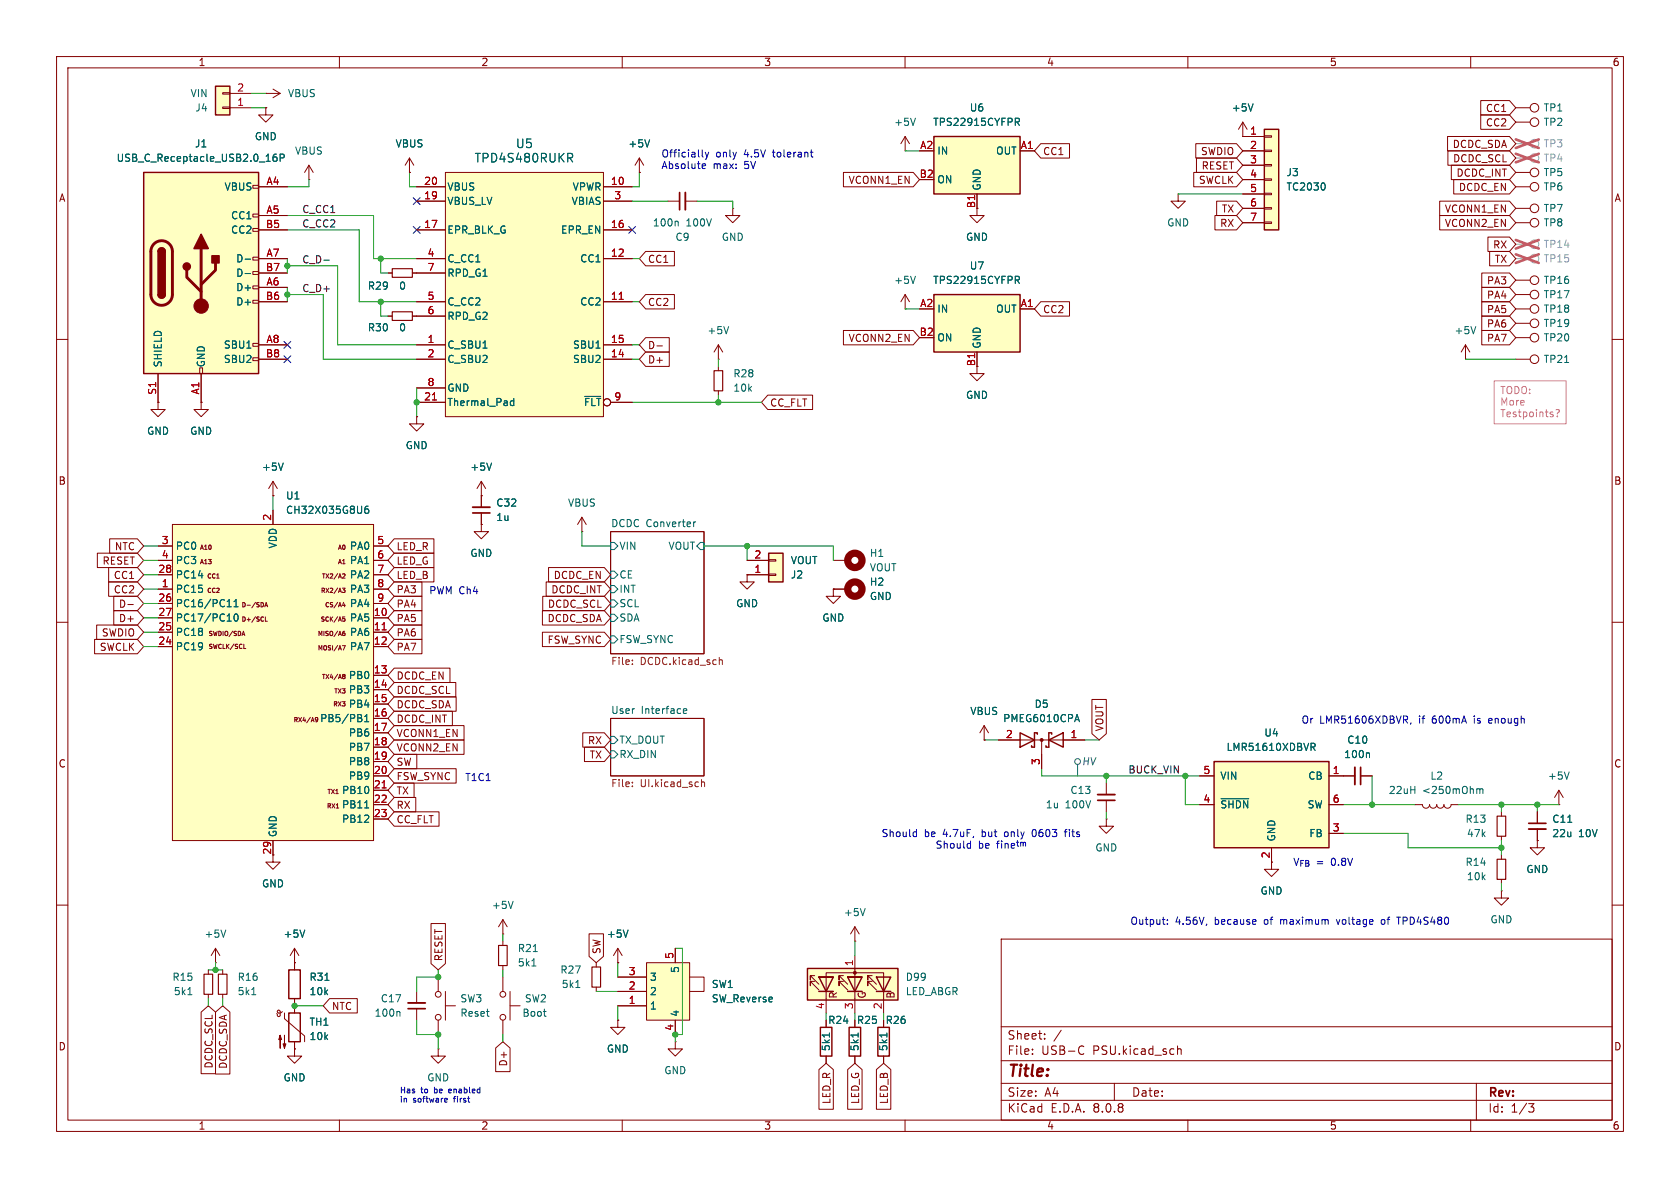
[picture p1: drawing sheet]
<svg xmlns="http://www.w3.org/2000/svg" width="297mm" height="210mm" viewBox="0 0 297 210" stroke-linecap="round" stroke-linejoin="round" font-family="sans-serif">
<g fill="none" stroke="#840000" stroke-width=".18">
<path d="M10 10h277v190h-277zM12 12h273v186h-273zM60 10v2M110 10v2M160 10v2M210 10v2M260 10v2M129.5 36.8v1.3h1.3l-1.3 1.3-1.2-1.3h1.2M129.5 36.8h.1M10 60h2M285 60h2M107.9 94h16.6v21.6h-16.6z"/>
<path d="M10 110h2M285 110h2M107.9 127h16.6v10.2h-16.6zM10 160h2M177 166h108v32h-108zM285 160h2M60 198v2M110 198v2M160 198v2M177 194.5h108M177 191.5h108M177 187.5h108"/>
<path d="M177 181.5h108M182.5 186.3v.1M182.5 185.5v.1M184.7 183.6v.1M184.7 182.8v.1M187.6 182.1l-1.3 2M191.2 184.9l.4 .1M191.6 186.3l-.4 .1M197 191.5v3M208.2 184.9v1.5M208.2 185.5l.2-.1 .3 .1 .1 .9M210 198v2"/>
<path d="M260 198v2M261 191.5v6.5M270.2 195.1h1l-.5 .6 .4 .1 .1 .5-.3 .3h-.4"/>
</g>
<path d="M107.9 95.9h.7l.6 .6-.6 .7h-.7zM122.6 92.3v.8M123 92.3l-.4 .2M123.8 95.9h.7v1.3h-.7l-.6-.7zM107.9 108.6h.7l.6 .6-.6 .7h-.7zM107.9 112.4h.7l.6 .6-.6 .7h-.7zM107.9 106h.7l.6 .7-.6 .6h-.7zM107.9 101h.7l.6 .6-.6 .6h-.7zM107.9 103.5h.7l.6 .6-.6 .7h-.7zM107.9 130.2h.7l.6 .6-.6 .6h-.7zM107.9 132.7h.7l.6 .7-.6 .6h-.7zM120.8 125.7l.6-.1v-.3h-.4l-.2 .2 .1 .6h.5" fill="none" stroke="#006464" stroke-width=".18"/>
<path d="M111.8 116.7v.1M111.8 117.4v.1M127.2 116.2v1.3M127.2 116.8l.1-.2 .3 .1 .1 .8M111.8 138.9v.2M111.8 138.3v.1M124 137.8v1.3M124 138.3l.2-.1 .3 .1 .1 .8" fill="none" stroke="#725600" stroke-width=".18"/>
<path d="M114.3 170.2h7.6v10.1h-7.6z" fill="#ffffc2"/>
<g fill="none" stroke="#840000" stroke-width=".18">
<path d="M73.7 73.7v1.2h1.2l-1.2 1.3-1.3-1.3h1.3M73.7 73.7h.1M127 63.5h.1M127 61l-.8 1.2M127 61v2.5M127 61l.8 1.2M174 130.8h.1M174 128.3l-.8 1.2M174 128.3v2.5M174 128.3l.8 1.2M176.5 130.8h15.3M184.1 130.8v5.1"/>
<path d="M105.4 170.2v.7M105.4 174.5v.8M109.2 170.2h.1M109.2 177.8h5.1M109.2 175.3h5.1M109.2 172.7h5.1M109.2 167.6l-.7 1.3M109.2 167.6v2.6M109.2 167.6l.8 1.3M114.3 170.2h7.6v10.1h-7.6zM119.4 167.6v2.6M121.9 172.7h2.6v2.6h-2.6"/>
<path d="M77.5 185.4v1.3h1.2l-1.2 1.3-1.3-1.3h1.3M77.5 185.4h.1M119.4 180.3v2.6"/>
</g>
<path d="M104.6 170.9h1.6v3.6h-1.6z" fill="none" stroke="#840000" stroke-width=".2"/>
<path d="M128.8 57.7l-.4 1.3M190.1 127.2h.6M190.4 126.3l.4 1.3M101.8 174.6h.7M111 164.4l-.4 1.3" fill="none" stroke="#006464" stroke-width=".18"/>
<path d="M180.3 129.5l2.6 1.3-2.6 1.3zM183.4 129.8v-.3h-.5v2.6h-.5v-.3M185.4 130.8l2.6-1.3v2.6zM185.9 129.8v-.3h-.5v2.6h-.5v-.3" fill="none" stroke="#840000" stroke-width=".25"/>
<circle cx="184.1" cy="130.8" r=".25" fill="#840000" stroke="#840000" stroke-width=".18"/>
<path d="M142.7 171.2h16v5.6h-16z" fill="#ffffc2"/>
<g fill="none" stroke="#840000" stroke-width=".18">
<path d="M27.9 71.1v1.3h1.3l-1.3 1.3-1.2-1.3h1.2M27.9 71.1h.1M35.6 71.1v1.3h1.2l-1.2 1.3-1.3-1.3h1.3M35.6 71.1h.1M48.3 87.6h.1M48.3 85.1l-.8 1.3M48.3 85.1v2.5M48.3 85.1l.7 1.3M147.3 104.1v1.3h1.3l-1.3 1.3-1.3-1.3h1.3M147.3 104.1h.1M144 173.5h-.7v.7v-.7l1.5 1.5M144 172.5h-.7v.7v-.7l1.5 1.5"/>
<path d="M144.8 175.3h2.5M144.8 172.7h2.5zM144.8 172.7h.1M146 179.1v-7.1h10.2v7.1M149.1 173.5h-.8v.7v-.7l1.6 1.5M149.1 172.5h-.8v.7v-.7l1.6 1.5M149.9 175.3h2.5M149.9 172.7h2.5zM149.9 172.7h.1M151.1 166.4h.1M151.1 163.8v2.6M151.1 168.9v10.2"/>
<path d="M151.1 163.8l-.7 1.3M151.1 163.8l.8 1.3M154.2 173.5h-.8v.7v-.7l1.5 1.5M154.2 172.5h-.8v.7v-.7l1.5 1.5"/>
</g>
<path d="M142.7 171.2h16v5.6h-16zM144.8 172.7h2.5l-1.3 2.6zM144.8 175.3h2.5M149.9 172.7h2.5l-1.3 2.6zM149.9 175.3h2.5M154.9 172.7h2.6l-1.3 2.6zM154.9 175.3h2.6" fill="none" stroke="#840000" stroke-width=".25"/>
<circle cx="151.1" cy="172" r=".25" fill="#840000" stroke="#840000" stroke-width=".18"/>
<path d="M50.1 81.9l-.4 1.2M152.9 160.6l-.4 1.3" fill="none" stroke="#006464" stroke-width=".18"/>
<path d="M135.9 97.8h2.5v5.1h-2.5z" fill="#ffffc2"/>
<g fill="none" stroke="#840000" stroke-width=".18">
<path d="M132.1 99.1h3.8M135.9 98.9h1.3v.3h-1.3zM132.1 101.6h3.8M135.9 101.5h1.3v.2h-1.3zM147.3 104.1h2.6M195.6 138.4v2.1M48.3 151.1v1.3h1.2l-1.2 1.3-1.3-1.3h1.3M195.6 144.8v1.3h1.2l-1.2 1.2-1.3-1.2h1.3M195.6 144.8h.1M195.6 141.5v2M38.1 170.2h.1M38.1 167.6l-.8 1.3"/>
<path d="M38.1 167.6v2.6M38.1 167.6l.8 1.3M39.4 171.5v.7M39.4 175.8v.7M49.9 178.8l-.3 .3h-.4l-.2-.2 .1-.2 .2-.1 .2 .2v.7l-.1 .2-.3-.1-.2-.4M50.3 179.1v1l3.5 3v1.1M52.1 170.2h.1M52.1 167.6v2.6M52.1 177.8v1.3M52.1 167.6l-.8 1.3M52.1 167.6l.7 1.3M77.5 172.7v2.6"/>
<path d="M78.7 177.8h1.8M78.7 175.3v5M88.9 165.1h.1M88.9 162.6v2.5M88.9 166.4v.7M88.9 170.7v.8M88.9 172.7v2.6M88.9 162.6l-.8 1.2M88.9 162.6l.8 1.2M90.2 177.8h1.7M90.2 175.3v5M52.1 184.2v1.2"/>
<path d="M77.5 180.3v2.6M88.9 180.3v2.6M109.2 180.3v1.3h1.3l-1.3 1.3-1.3-1.3h1.3M109.2 180.3h.1M119.4 184.2v1.2h1.2l-1.2 1.3-1.3-1.3h1.3M119.4 184.2h.1M146 186.7v1.3M151.1 186.7v1.3M156.2 186.7v1.3"/>
<circle cx="77.5" cy="179.8" r=".51"/>
<circle cx="77.5" cy="175.8" r=".51"/>
<circle cx="88.9" cy="179.8" r=".51"/>
<circle cx="88.9" cy="175.8" r=".51"/>
</g>
<path d="M135.9 97.8h2.5v5.1h-2.5zM51.1 179.1h2v5.1h-2zM145 181.6h2.1v5.1h-2.1zM150.1 181.6h2v5.1h-2zM155.2 181.6h2v5.1h-2z" fill="none" stroke="#840000" stroke-width=".25"/>
<path d="M90.7 159.3l-.4 1.3M39.9 164.4l-.4 1.3M44.5 175.8h.7M53.9 164.4l-.4 1.3M94 170.8h.8M94.3 168.2h.7M96.1 178.8h.4M96.4 179.6h.1M146.6 182.6v.7M151.7 182.6v.7M156.8 182.6v.7" fill="none" stroke="#006464" stroke-width=".18"/>
<path d="M38.6 172.2h1.5v3.6h-1.5zM88.1 167.1h1.6v3.6h-1.6z" fill="none" stroke="#840000" stroke-width=".2"/>
<g fill="#840000" stroke="#840000" stroke-width=".18">
<path d="M49.5 183l.3 .8h-.5l.2-.8v2.3z"/>
<path d="M50.3 183v2.3l-.3-.8h.5l-.2 .8z"/>
</g>
<circle cx="151.1" cy="104.1" r="1.27" fill="none" stroke="#840000" stroke-width="1.3"/>
<path d="M194.1 140.5h3" fill="none" stroke="#840000" stroke-width=".33"/>
<path d="M194.1 141.5h3" fill="none" stroke="#840000" stroke-width=".3"/>
<path d="M223.5 22.9h2.6v17.7h-2.6z" fill="#ffffc2"/>
<g fill="none" stroke="#840000" stroke-width=".18">
<path d="M268 19.1h2.5M72.4 30.5h.1M72.4 27.9l-.8 1.3M72.4 27.9v2.6M72.4 27.9l.8 1.3M208.3 34.3v1.3h1.2l-1.2 1.2-1.3-1.2h1.3M208.3 34.3h.1M219.7 24.1h.1M219.7 24.1h3.8M219.7 26.7h3.8M219.7 29.2h3.8M219.7 31.8h3.8"/>
<path d="M219.7 34.3h3.8M219.7 36.8h3.8M219.7 39.4h3.8M219.7 21.6l-.8 1.3M219.7 21.6v2.5M219.7 21.6l.8 1.3M223.5 39.2h1.3v.3h-1.3zM223.5 36.7h1.3v.3h-1.3zM223.5 34.2h1.3v.2h-1.3zM223.5 31.6h1.3v.3h-1.3zM223.5 29.1h1.3v.2h-1.3zM223.5 26.5h1.3v.3h-1.3z"/>
<path d="M223.5 24h1.3v.3h-1.3zM268 36.8h2.5M268 39.4h2.5M268 33h2.5M268 30.5h2.5"/>
<circle cx="271.3" cy="19" r=".76"/>
<circle cx="271.3" cy="39.4" r=".76"/>
<circle cx="271.3" cy="30.5" r=".76"/>
<circle cx="271.3" cy="33" r=".76"/>
<circle cx="271.3" cy="36.8" r=".76"/>
</g>
<path d="M223.5 22.9h2.6v17.7h-2.6z" fill="none" stroke="#840000" stroke-width=".25"/>
<path d="M221.5 18.4l-.4 1.2M234.2 32.5l.1 .3-.1 .7" fill="none" stroke="#006464" stroke-width=".18"/>
<g fill="none" stroke="#a1a1a1" stroke-width=".18">
<path d="M268 27.9h2.5M268 25.4h2.5"/>
<circle cx="271.3" cy="27.9" r=".76"/>
<circle cx="271.3" cy="25.4" r=".76"/>
</g>
<path d="M268 27.2l4 1.5M268 24.6l4 1.6M272 27.2l-4 1.5M272 24.6l-4 1.6" fill="none" stroke="#e65255" stroke-width=".46"/>
<path d="M25.4 30.5h20.3v35.5h-20.3z" fill="#ffffc2"/>
<g fill="none" stroke="#840000" stroke-width=".18">
<path d="M44.7 37.8h1v.6h-1zM44.7 32.8h1v.5h-1zM45.7 33h5.1M45.7 38.1h5.1M54.6 31.8h.1M54.6 29.2l-.8 1.3M54.6 29.2v2.6M54.6 29.2l.8 1.3M268 21.6h2.5M44.7 53.1h1v.5h-1zM44.7 50.5h1v.6h-1zM44.7 48h1v.5h-1z"/>
<path d="M44.7 45.5h1v.5h-1zM44.7 40.4h1v.5h-1zM45.7 50.8h5.1M45.7 45.7h5.1M45.7 40.6h5.1M45.7 53.3h5.1M45.7 48.3h5.1M27.9 66v5.1M35.3 65h.5v1h-.5zM35.6 66v5.1M44.7 63.2h1v.6h-1zM44.7 60.7h1v.5h-1z"/>
<path d="M45.7 61h5.1M45.7 63.5h5.1M259.1 63.5h.1M259.1 61l-.8 1.2M259.1 61v2.5M259.1 61l.7 1.2"/>
<circle cx="271.3" cy="21.6" r=".76"/>
</g>
<path d="M25.4 30.5h20.3v35.5h-20.3zM27.9 52.1a.64 .64 0 0 0 .7 .6 .64 .64 0 0 0 .6-.6M27.9 44.5a.64 .64 0 0 1 .7-.7 .64 .64 0 0 1 .6 .7" fill="none" stroke="#840000" stroke-width=".25"/>
<path d="M27.2 43.1a1.9 1.9 0 0 1 2.1-.4 1.9 1.9 0 0 1 1.2 1.8v7.6a1.91 1.91 0 0 1-1.9 1.9 1.91 1.91 0 0 1-1.9-1.9v-7.8l.1-.6zM33 47.8v1.2l2.6 2.6M35.6 43.9v10.2M38.1 46.5v1.3l-2.5 2.5" fill="none" stroke="#840000" stroke-width=".51"/>
<g fill="#840000" stroke="#840000" stroke-width=".25">
<path d="M27.9 52.1h1.3a.64 .64 0 0 1-.6 .6 .64 .64 0 0 1-.7-.6z"/>
<path d="M27.9 44.5h1.3v7.6h-1.3z"/>
<path d="M28.1 44a.64 .64 0 0 1 .7-.1 .64 .64 0 0 1 .4 .6h-1.3z"/>
<path d="M35.6 41.4l1.2 2.5h-2.5z"/>
<path d="M37.5 45.2h1.2v1.3h-1.2z"/>
<circle cx="33" cy="47.1" r=".63"/>
</g>
<circle cx="35.6" cy="54.1" r="1.27" fill="#840000" stroke="#840000" stroke-width=".18"/>
<path d="M48.9 27.2l-.4 .1a.86 .86 0 0 0 0 1.2l.4-.1 .1-.4-.3-.3-.3 .1-.1 .2M49.5 27.9h.6l.2-.2-.1-.3-.7-.2v1.3M43.3 45.8h1M43.3 48.4h1M260.9 57.7l-.4 1.3" fill="none" stroke="#006464" stroke-width=".18"/>
<g fill="none" stroke="#a1a1a1" stroke-width=".18">
<path d="M268 43.2h2.5M268 45.7h2.5"/>
<circle cx="271.3" cy="45.7" r=".76"/>
<circle cx="271.3" cy="43.2" r=".76"/>
</g>
<path d="M268 42.4l4 1.5M268 45l4 1.5M272 42.4l-4 1.5M272 45l-4 1.5" fill="none" stroke="#e65255" stroke-width=".46"/>
<path d="M38.1 15.2h2.5v5.1h-2.5z" fill="#ffffc2"/>
<g fill="none" stroke="#840000" stroke-width=".18">
<path d="M39.4 16.4h1.2v.2h-1.2zM39.4 18.9h1.2v.3h-1.2zM40.6 19.1h3.8M40.6 16.5h3.8M47 16.5h.1M47 19.1v1.2h1.3l-1.3 1.3-1.3-1.3h1.3M47 19.1h.1M47 16.5h2.5M48.3 15.7l1.2 .8M49.5 16.5l-1.2 .8M68.6 55.9h.7M72.9 55.9h.8"/>
<path d="M268 52.1h2.5M268 57.2h2.5M268 54.6h2.5M268 59.7h2.5M268 49.5h2.5M268 63.5h2.5M147.3 99.1h2.6M237.5 137.2h2M240.5 137.2h2.1M275.6 139.7l-.8 1.3M275.6 139.7v2.5M275.6 139.7l.8 1.3"/>
<path d="M224.8 152.4v1.3h1.3l-1.3 1.2-1.3-1.2h1.3M250.2 142.2h1.3a.64 .64 0 0 0 .6 .7 .64 .64 0 0 0 .6-.7 .64 .64 0 0 0 .7 .7 .64 .64 0 0 0 .6-.7 .64 .64 0 0 0 .6 .7 .64 .64 0 0 0 .7-.7 .64 .64 0 0 0 .6 .7 .64 .64 0 0 0 .6-.7h1.3M265.4 157.5v1.3h1.3l-1.3 1.2-1.2-1.2h1.2M265.4 157.5h.1M265.4 143.5v.8M265.4 147.8v.8M265.4 151.1v.8M265.4 155.4v.8M271.8 148.6v1.3h1.2l-1.2 1.2-1.3-1.2h1.3M271.8 148.6h.1M271.8 143.5v2M271.8 146.6v2"/>
<path d="M275.6 142.2h.1M52.1 170.2v1.3M52.1 176.5v1.3"/>
<circle cx="271.3" cy="59.7" r=".76"/>
<circle cx="271.3" cy="49.5" r=".76"/>
<circle cx="271.3" cy="52.1" r=".76"/>
<circle cx="271.3" cy="57.1" r=".76"/>
<circle cx="271.3" cy="54.6" r=".76"/>
<circle cx="271.3" cy="63.5" r=".76"/>
</g>
<path d="M38.1 15.2h2.5v5.1h-2.5zM51.1 171.5h2v5h-2z" fill="none" stroke="#840000" stroke-width=".25"/>
<path d="M276.6 64.1h.7M241.9 133.1l.2 .2v.6M261.3 139.4l.3 .2M261.6 139.6l.2-.2 .3 .1 .1 .8M261.6 139.6v.7M277.4 136.5l-.4 1.2M277.2 145.4h.7M57.4 173.3h.8" fill="none" stroke="#006464" stroke-width=".18"/>
<path d="M239.5 135.6v3.1M270.3 146.6h3" fill="none" stroke="#840000" stroke-width=".33"/>
<path d="M240.5 135.6v3.1M270.3 145.5h3" fill="none" stroke="#840000" stroke-width=".3"/>
<path d="M69.3 55.1h3.6v1.5h-3.6zM264.7 151.9h1.5v3.5h-1.5zM264.7 144.3h1.5v3.5h-1.5z" fill="none" stroke="#840000" stroke-width=".2"/>
<circle cx="151.1" cy="99.1" r="1.27" fill="none" stroke="#840000" stroke-width="1.3"/>
<path d="M214.6 134.6h20.3v15.3h-20.3z" fill="#ffffc2"/>
<path d="M214.6 134.6h20.3v15.3h-20.3z" fill="none" stroke="#840000" stroke-width=".25"/>
<g fill="none" stroke="#840000" stroke-width=".18">
<path d="M113 30.5h.1M113 27.9l-.7 1.3M113 27.9v2.6M113 27.9l.8 1.3M160 26.7h.1M160 24.1l-.7 1.3M160 24.1v2.6M160 24.1l.8 1.3M212.1 137.2h2.5M234.9 137.2h2.6M212.1 142.2h2.5M224.8 149.9v2.5"/>
<path d="M234.9 147.3h2.6M234.9 142.2h2.6"/>
</g>
<path d="M114.8 24.7l-.4 1.3M161.8 20.9l-.4 1.3M231.8 131.4h.5l.2 .2-.1 .4-.6 .1M232.1 132.1l.4 .6M215.9 141.2h4.9" fill="none" stroke="#006464" stroke-width=".18"/>
<path d="M165.1 24.1h15.2v10.2h-15.2z" fill="#ffffc2"/>
<path d="M165.1 24.1h15.2v10.2h-15.2z" fill="none" stroke="#840000" stroke-width=".25"/>
<path d="M172.7 34.3v2.5M180.3 26.7h2.6" fill="none" stroke="#840000" stroke-width=".18"/>
<path d="M179.5 20.9h.5l.2 .2-.1 .4-.6 .1M179.8 21.6l.4 .6" fill="none" stroke="#006464" stroke-width=".18"/>
<path d="M78.7 30.5h28v43.2h-28z" fill="#ffffc2"/>
<g fill="none" stroke="#840000" stroke-width=".18">
<path d="M73.7 33h5M73.7 35.6h5M78.7 30.5h28v43.2h-28zM106.7 33h5.1M106.7 35.6h5.1M172.7 36.8v1.3h1.3l-1.3 1.3-1.3-1.3h1.3M68.6 48.3h.7M72.9 48.3h5.8M73.7 53.3h5M73.7 45.7h5M73.7 40.6h5M73.7 55.9h5"/>
<path d="M106.7 53.3h5.1M106.7 45.7h5.1M106.7 40.6h5.1M160 54.6h.1M160 52.1l-.7 1.2M160 52.1v2.5M160 52.1l.8 1.2M73.7 61h5M73.7 63.5h5M73.7 71.1h5M73.7 68.6h5M106.7 61h5.1"/>
<path d="M106.7 63.5h5.1M107.9 71.1h3.9M172.7 64.8v1.2h1.3l-1.3 1.3-1.3-1.3h1.3M85.1 87.6h.1M85.1 92.7v1.3h1.3l-1.3 1.3-1.3-1.3h1.3M85.1 92.7h.1M85.1 85.1l-.8 1.3M85.1 85.1v4.6M85.1 90.7v2M85.1 85.1l.8 1.3M102.9 94h.1M102.9 91.4l-.8 1.3"/>
<path d="M102.9 91.4v2.6M102.9 91.4l.7 1.3M132.1 101.6v1.3h1.2l-1.2 1.2-1.3-1.2h1.3M132.1 101.6h.1M36.8 171.5v.7M36.8 175.8v.7M73.7 175.3v2M73.7 178.3v2M52.1 185.4v1.3h1.2l-1.2 1.3-1.3-1.3h1.3M52.1 185.4h.1"/>
</g>
<path d="M109.5 52.9h.7M76.4 70.7h.8" fill="none" stroke="#a90000" stroke-width=".18"/>
<path d="M100.4 27.1h.5l.3 .3-.1 .4-.7 .1M100.7 27.9l.5 .7M161.8 48.8l-.4 1.3M90.8 70.4v1.3M90.8 70.9h-.3l-.3 .2 .1 .5h.5M103.4 70.1h2.8M86.9 81.9l-.4 1.2M33.2 175.8h.7M70.5 178.8l.2 .2v.6" fill="none" stroke="#006464" stroke-width=".18"/>
<path d="M83.6 89.7h3M72.1 177.3h3.1" fill="none" stroke="#840000" stroke-width=".33"/>
<path d="M83.6 90.7h3M72.1 178.3h3.1" fill="none" stroke="#840000" stroke-width=".3"/>
<path d="M69.3 47.5h3.6v1.5h-3.6zM36.1 172.2h1.5v3.6h-1.5z" fill="none" stroke="#840000" stroke-width=".2"/>
<path d="M30.5 92.7h35.5v55.9h-35.5z" fill="#ffffc2"/>
<g fill="none" stroke="#840000" stroke-width=".18">
<path d="M27.9 96.5h2.6M27.9 99.1h2.6M30.5 92.7h35.5v55.9h-35.5zM48.3 90.2v2.5M66 96.5h2.6M66 99.1h2.6M27.9 104.1h2.6M27.9 109.2h2.6M27.9 111.8h2.6M27.9 114.3h2.6M27.9 106.7h2.6M27.9 101.6h2.6"/>
<path d="M42.8 112.1h.4M43 111.6l.3 .8M43.1 114.6h.4M46.5 106.6v.6M46.8 107.3l.3-.8 .2 .8M46.9 107.1h.3M46.9 109.1v.7h.4M60.5 104h.5l-.3 .3h.3v.4h-.4M60.5 114.1h.5l-.3 .8M60.6 109.4l.3-.1 .1 .2-.1 .3h-.3M60.6 101.5l.3-.1 .1 .3-.5 .5h.5M60.6 109.1h.4"/>
<path d="M60.6 112.3h.3M60.6 111.9l.4 .1v.3M60.6 119.3h.4l-.1 .2M60.6 119.5h.1M60.7 119.5h.2M60.7 119.5l-.1 .1M60.7 106.5l-.1 .5h.4M60.9 119.5v.1M60.9 106.8v.5M60.9 111.6l-.2 .1M60.9 119.6h.1M61 112.3h-.1"/>
<path d="M61 119.6l-.1 .3h-.3M66 104.1h2.6M66 109.2h2.6M66 111.8h2.6M66 114.3h2.6M66 119.4h2.6M66 106.7h2.6M66 101.6h2.6M55.7 127.2l.2 .1h.2M56.1 127.5l-.3 .1M56.1 126.9l-.2-.1-.2 .2M66 121.9h2.6"/>
<path d="M66 124.5h2.6M66 127h2.6M66 129.5h2.6M66 132.1h2.6M66 134.6h2.6M66 137.2h2.6M66 139.7h2.6M48.3 148.6v2.5M66 142.2h2.6M66 144.8h2.6"/>
</g>
<path d="M67.6 111.3h.7M67.6 139.3h.7" fill="none" stroke="#a90000" stroke-width=".18"/>
<path d="M65.1 89.5h-.4a.86 .86 0 0 0 0 1.2l.4-.1 .1-.4-.2-.2h-.3l-.2 .2M40.2 107.3h.7M40.2 109.8h.7M41.4 107.3h.7M41.4 106.4l.3-.4v1.3M41.6 108.6l.1-.1a.68 .68 0 0 1 .4 .7 .68 .68 0 0 1-.4 .6 .84 .84 0 0 1-.1-1.2zM63.9 127v.5M64.5 127.6h.7M64.5 126.7l.3-.4v1.3M64.5 142.8h.7" fill="none" stroke="#006464" stroke-width=".18"/>
<path d="M165.1 52.1h15.2v10.1h-15.2z" fill="#ffffc2"/>
<path d="M165.1 52.1h15.2v10.1h-15.2z" fill="none" stroke="#840000" stroke-width=".25"/>
<g fill="none" stroke="#840000" stroke-width=".18">
<path d="M47 19.1h.1M261.8 17.8h5.1l1.1 1.3-1.1 1.2h-5.1zM45.7 33h5.1M45.7 38.1h5.1M72.4 30.5h.1M73.7 35.6h5M73.7 33h5M106.7 35.6h5.1M106.7 33h5.1M113 30.5h.1M118.1 35.6h2M121.2 35.6h2"/>
<path d="M149.1 30.5h12.3l1.2 1.3-1.2 1.2h-12.3zM172.7 34.3v2.5M180.3 26.7h2.6M184 25.4h5.1v2.5h-5.1l-1.1-1.2zM211 30.5h7.6l1.1 1.3-1.1 1.2h-7.6zM211.4 25.4h7.2l1.1 1.3-1.1 1.2h-7.2zM211.5 27.9h7.1l1.1 1.3-1.1 1.3h-7.1zM214.8 38.1h3.8l1.1 1.3-1.1 1.2h-3.8zM215.1 35.6h3.5l1.1 1.2-1.1 1.3h-3.5zM219.7 24.1h.1M219.7 26.7h3.8M219.7 24.1h3.8"/>
<path d="M219.7 29.2h3.8M219.7 31.8h3.8M219.7 34.3h3.8M219.7 36.8h3.8M219.7 39.4h3.8M254.5 35.6h12.4l1.1 1.2-1.1 1.3h-12.4zM254.5 38.1h12.4l1.1 1.3-1.1 1.2h-12.4zM255.9 24.1h11l1.1 1.3-1.1 1.3h-11zM256 26.7h10.9l1.1 1.2-1.1 1.3h-10.9zM256.6 29.2h10.3l1.1 1.3-1.1 1.3h-10.3zM257 31.7h9.9l1.1 1.3-1.1 1.3h-9.9zM261.8 20.3h5.1l1.1 1.3-1.1 1.3h-5.1z"/>
<path d="M45.7 48.3h5.1M45.7 50.8h5.1M45.7 45.7h5.1M45.7 40.6h5.1M45.7 53.3h5.1M68.6 48.3h.7M68.6 55.9h.7M72.9 48.3h5.8M72.9 55.9h5.8M73.7 45.7h5M73.7 40.6h5M73.7 53.3h5"/>
<path d="M106.7 45.7h5.1M106.7 40.6h5.1M106.7 53.3h5.1M114.1 59.7h4.2v2.5h-4.2l-1.1-1.2zM114.1 44.4h5.1v2.6h-5.1l-1.1-1.3zM114.1 52.1h5.1v2.5h-5.1l-1.1-1.3zM149.1 58.4h12.3l1.2 1.3-1.2 1.3h-12.3zM180.3 54.6h2.6M184 53.3h5.1v2.6h-5.1l-1.1-1.3zM262 50.8h4.9l1.1 1.3-1.1 1.2h-4.9zM262 58.4h4.9l1.1 1.3-1.1 1.3h-4.9zM262 55.9h4.9l1.1 1.3-1.1 1.2h-4.9z"/>
<path d="M262 48.3h4.9l1.1 1.2-1.1 1.3h-4.9zM262 53.3h4.9l1.1 1.3-1.1 1.3h-4.9zM263 41.9h3.9l1.1 1.3-1.1 1.3h-3.9zM263.3 44.4h3.6l1.1 1.3-1.1 1.3h-3.6zM27.9 71.1h.1M27.9 66v5.1M35.6 71.1h.1M35.6 66v5.1M45.7 61h5.1M45.7 63.5h5.1M73.7 73.7h.1M73.7 61h5"/>
<path d="M73.7 63.5h5M73.7 71.1h5M73.7 68.6h5M106.7 61h5.1M106.7 63.5h5.1M107.9 71.1h3.9M114.1 62.2h4.2v2.6h-4.2l-1.1-1.3zM116.1 61.1h1M127 64.8v.7M127 69.1v.8M135.7 69.8h8v2.6h-8l-1.1-1.3zM172.7 62.2v2.6"/>
<path d="M17.2 97.8h7.1l1.1 1.3-1.1 1.2h-7.1zM19.4 95.2h4.9l1.1 1.3-1.1 1.3h-4.9zM27.9 96.5h2.6M27.9 99.1h2.6M48.3 87.6h.1M48.3 90.2v2.5M66 96.5h2.6M66 99.1h2.6M69.7 95.2h7v2.6h-7l-1.1-1.3zM69.7 97.8h7v2.5h-7l-1.1-1.2zM85.1 87.6h.1M85.1 92.7h.1"/>
<path d="M85.1 87.6v2.1M85.1 90.7v2M132.1 99.1h3.8M16.7 113h7.6l1.1 1.3-1.1 1.3h-7.6zM17.1 110.5h7.2l1.1 1.3-1.1 1.2h-7.2zM19.2 102.9h5.1l1.1 1.2-1.1 1.3h-5.1zM19.2 100.3h5.1l1.1 1.3-1.1 1.3h-5.1zM20.1 105.4h4.2l1.1 1.3-1.1 1.3h-4.2zM20.1 107.9h4.2l1.1 1.3-1.1 1.3h-4.2zM22.6 106.9h1M27.9 104.1h2.6M27.9 109.2h2.6"/>
<path d="M27.9 111.8h2.6M27.9 114.3h2.6M27.9 106.7h2.6M27.9 101.6h2.6M66 104.1h2.6M66 109.2h2.6M66 111.8h2.6M66 114.3h2.6M66 119.4h2.6M66 106.7h2.6M66 101.6h2.6M69.7 100.3h7v2.6h-7l-1.1-1.3z"/>
<path d="M69.7 102.9h4.9v2.5h-4.9l-1.1-1.3zM69.7 118.1h9.9v2.6h-9.9l-1.1-1.3zM69.7 113h4.9v2.6h-4.9l-1.1-1.3zM69.7 110.5h4.9v2.5h-4.9l-1.1-1.2zM69.7 107.9h4.9v2.6h-4.9l-1.1-1.3zM69.7 105.4h4.9v2.6h-4.9l-1.1-1.3zM95.9 107.9h10.9l1.1 1.3-1.1 1.3h-10.9zM95.9 111.8h10.9l1.1 1.2-1.1 1.3h-10.9zM95.9 105.4h10.9l1.1 1.3-1.1 1.3h-10.9zM96.6 102.9h10.2l1.1 1.2-1.1 1.3h-10.2zM97 100.3h9.8l1.1 1.3-1.1 1.3h-9.8zM132.1 101.6h.1"/>
<path d="M132.1 101.6h3.8M147.3 104.1h.1M147.3 104.1h2.6M66 121.9h2.6M66 124.5h2.6M66 127h2.6M66 129.5h2.6M66 132.1h2.6M66 134.6h2.6M66 137.2h2.6M66 139.7h2.6M69.7 128.3h12.3v2.5h-12.3l-1.1-1.3z"/>
<path d="M69.7 125.7h10.3v2.6h-10.3l-1.1-1.3zM69.7 130.8h12.3v2.6h-12.3l-1.1-1.3zM69.7 133.3h4v2.6h-4l-1.1-1.3zM69.7 135.9h10.9v2.5h-10.9l-1.1-1.2zM69.7 138.4h3.5v2.6h-3.5l-1.1-1.3zM69.7 123.2h10.9v2.5h-10.9l-1.1-1.2zM69.7 120.6h10.9v2.6h-10.9l-1.1-1.3zM103 129.5h3.8l1.1 1.3-1.1 1.3h-3.8zM103.3 132.1h3.5l1.1 1.3-1.1 1.2h-3.5zM174 130.8h.1M176.5 130.8h3.8M184.1 133.4v2.5"/>
<path d="M188 130.8h3.8M193 123.6h2.6v6.1l-1.3 1.1-1.3-1.1zM212.1 137.2h2.5M234.9 137.2h4.6M240.5 137.2h2.1M48.3 148.6v2.5M66 142.2h2.6M66 144.8h2.6M69.7 141h3.8v2.5h-3.8l-1.1-1.3zM69.7 143.5h7.9v2.6h-7.9l-1.1-1.3zM212.1 142.2h2.5M224.8 149.9v2.5"/>
<path d="M234.9 142.2h2.6M234.9 147.3h2.6M271.8 148.6h.1M271.8 143.5v2M271.8 146.6v2M35.6 178.9l1.2-1.1 1.3 1.1v10.9h-2.5zM38.1 178.9l1.3-1.1 1.2 1.1v11h-2.5zM52.1 170.2h.1M52.1 170.2v1.3M52.1 176.5v2.6M58.3 176.5h4.9v2.6h-4.9l-1.2-1.3zM76.2 163.3h2.5v7l-1.2 1.2-1.3-1.2z"/>
<path d="M104.1 165.1h2.6v4l-1.3 1.1-1.3-1.1zM109.2 170.2h.1M109.2 177.8h5.1M109.2 175.3h5.1M109.2 172.7h5.1M119.4 167.6v2.6M52.1 185.4h.1M52.1 184.2v1.2M87.6 185.3l1.3-1.1 1.3 1.1v4.1h-2.6zM109.2 180.3h.1M119.4 180.3v2.6M144.8 189.1l1.2-1.1 1.3 1.1v7h-2.5z"/>
<path d="M146 186.7v1.3M149.9 189.1l1.2-1.1 1.3 1.1v7h-2.5zM151.1 186.7v1.3M154.9 189.1l1.3-1.1 1.3 1.1v7h-2.6zM156.2 186.7v1.3"/>
</g>
<g fill="none" stroke="#006464" stroke-width=".18">
<path d="M221.5 18.4l-.4 1.2M48.9 27.2l-.4 .1a.86 .86 0 0 0 0 1.2l.4-.1 .1-.4-.3-.3-.3 .1-.1 .2M49.5 27.9h.6l.2-.2-.1-.3-.7-.2v1.3M100.4 27.1h.5l.3 .3-.1 .4-.7 .1M100.7 27.9l.5 .7M114.8 24.7l-.4 1.3M119.7 39.1l.2 .2v.6M179.5 20.9h.5l.2 .2-.1 .4-.6 .1M179.8 21.6l.4 .6M234.2 32.5l.1 .3-.1 .7M43.3 45.8h1M43.3 48.4h1"/>
<path d="M179.5 48.8h.5l.2 .3-.1 .3-.6 .1M179.8 49.5l.4 .6M90.8 70.4v1.3M90.8 70.9h-.3l-.3 .2 .1 .5h.5M103.4 70.1h2.8M50.1 81.9l-.4 1.2M65.1 89.5h-.4a.86 .86 0 0 0 0 1.2l.4-.1 .1-.4-.2-.2h-.3l-.2 .2M86.9 81.9l-.4 1.2M40.2 107.3h.7M40.2 109.8h.7M41.4 107.3h.7M41.4 106.4l.3-.4v1.3"/>
<path d="M41.6 108.6l.1-.1a.68 .68 0 0 1 .4 .7 .68 .68 0 0 1-.4 .6 .84 .84 0 0 1-.1-1.2zM63.9 127v.5M64.5 127.6h.7M64.5 126.7l.3-.4v1.3M190.1 127.2h.6M190.4 126.3l.4 1.3M231.8 131.4h.5l.2 .2-.1 .4-.6 .1M232.1 132.1l.4 .6M241.9 133.1l.2 .2v.6M64.5 142.8h.7M215.9 141.2h4.9M277.2 145.4h.7"/>
<path d="M53.9 164.4l-.4 1.3M57.4 173.3h.8M111 164.4l-.4 1.3M146.6 182.6v.7M151.7 182.6v.7M156.8 182.6v.7"/>
</g>
<path d="M126.2 65.5h1.6v3.6h-1.6z" fill="none" stroke="#840000" stroke-width=".2"/>
<path d="M121.2 34v3.1" fill="none" stroke="#840000" stroke-width=".33"/>
<path d="M120.1 34v3.1" fill="none" stroke="#840000" stroke-width=".3"/>
<g fill="none" stroke="#484848" stroke-width=".18">
<path d="M190.5 135.1v2.1"/>
<circle cx="190.5" cy="134.6" r=".51"/>
</g>
<path d="M57.3 46h.9" fill="none" stroke="#0f0f0f" stroke-width=".18"/>
<g fill="none" stroke="#0000c2" stroke-width=".18">
<path d="M124.1 26.5v1.1l.2 .2M124.2 29.7h.5M124.2 29h.4l.1 .3-.6 .1M124.7 26.9l.3 .9M125 27.8l-.3 .4M125.3 26.9l-.3 .9M143.2 26.9h.5M143.4 26.5v1.1l.3 .2M249.5 127.8l-.2 .2M263.4 127l-.2 .2v.5l.2 .1M263.8 127.3l-.6 .1M161.7 147.1h.3"/>
<path d="M162 146.6v1.3M162 147.8l-.3 .1M171.2 149.1l.4 .1M171.6 148.7v1.2M171.6 149.9h-.4M182.6 146.7l-.1 .4 .1 .7M188.1 147.1h.5M188.6 146.6l-.3 .2v1.1M206.4 163.3v.1M206.4 162.6v.1M213.3 163.3v.2M236.3 162.6l.3 .8"/>
<path d="M244.6 162.6h-.3l-.1 .2v.5l.4 .1M246.9 162.1h.7M247.3 162.1v1.3M78.7 194.2h.3l.1 .2-.5 .1M79 194.8h-.3M79.4 192.6v.5M79.8 192.8l-.5 .1"/>
</g>
<path d="M264.2 67.3h12.7v7.6h-12.7zM275.1 72.5l.4-.1 .2 .2-.4 .6M275.3 73.6v.1" fill="none" stroke="#f0f" stroke-width=".18"/>
<g fill="none" stroke="#009600" stroke-width=".18">
<path d="M44.4 16.5h2.6M44.4 19.1h2.6M50.8 38.1h15.2v7.6h7.7M54.6 31.8v1.2h-3.8M72.4 30.5v2.5h1.3M111.8 35.6h6.3M113 30.5v2.5h-1.2M123.2 35.6h6.3v1.2M160 26.7h2.6M208.3 34.3h11.4M50.8 52.1h6.3v11.4h16.6M50.8 45.7v2.6"/>
<path d="M50.8 50.8v2.5M50.8 40.6h12.7v12.7h10.2M50.8 47h8.9v14h14M67.3 45.7v2.6h1.3M67.3 53.3v2.6h1.3M111.8 45.7h1.2M111.8 53.3h1.2M160 54.6h2.6M73.7 68.6v5.1M111.8 71.1h22.8M111.8 63.5h1.2M111.8 61h1.2"/>
<path d="M127 63.5v1.3M127 69.9v1.2M259.1 63.5h8.9M25.4 96.5h2.5M25.4 99.1h2.5M48.3 87.6v2.6M102.9 94v2.5h5M124.5 96.5h22.8v2.6M132.1 96.5v2.6M25.4 101.6h2.5M25.4 104.1h2.5M25.4 106.7h2.5"/>
<path d="M25.4 111.8h2.5M25.4 114.3h2.5M25.4 109.2h2.5M174 130.8h2.5M184.1 135.9v1.3h28M191.8 130.8h2.5M195.6 137.2v1.2M209.5 137.2v5h2.6M242.6 137.2v5M195.6 143.5v1.3M237.5 142.2h12.7M237.5 147.3h11.4v2.6h16.5"/>
<path d="M257.8 142.2h17.8M265.4 142.2v1.3M265.4 148.6v2.5M265.4 156.2v1.3M271.8 142.2v1.3M36.8 171.5h2.6M36.8 176.5v1.3M38.1 170.2v1.3M39.4 176.5v1.3M52.1 177.8h5M77.5 171.5v1.2h-3.8v2.6M88.9 165.1v1.3"/>
<path d="M88.9 171.5v1.2M105.4 175.3h3.8M109.2 170.2v2.5M109.2 177.8v2.5M119.4 167.6h1.2v15.3h-1.2v1.3M146 179.1v1.2M151.1 166.4v2.5M151.1 179.1v1.2M156.2 179.1v1.2M73.7 180.3v2.6h3.8v2.5M88.9 182.9v1.3"/>
</g>
<path d="M73.1 35l1.2 1.2M74.3 35l-1.2 1.2M73.1 40l1.2 1.2M74.3 40l-1.2 1.2M111.2 40l1.2 1.2M112.4 40l-1.2 1.2M50.2 62.9l1.2 1.2M50.2 60.4l1.2 1.2M51.4 62.9l-1.2 1.2M51.4 60.4l-1.2 1.2" fill="none" stroke="#000084" stroke-width=".18"/>
<path d="M109.5 52.9h.7M76.4 70.7h.8M67.6 111.3h.7M67.6 139.3h.7" fill="none" stroke="#a90000" stroke-width=".18"/>
<g fill="#009600" stroke="#009600" stroke-width=".18">
<circle cx="50.8" cy="47" r=".46"/>
<circle cx="50.8" cy="52.1" r=".46"/>
<circle cx="67.3" cy="53.3" r=".46"/>
<circle cx="67.3" cy="45.7" r=".46"/>
<circle cx="127" cy="71.1" r=".46"/>
<circle cx="73.7" cy="71.1" r=".46"/>
<circle cx="77.5" cy="182.9" r=".46"/>
<circle cx="77.5" cy="172.7" r=".46"/>
<circle cx="52.1" cy="177.8" r=".46"/>
<circle cx="38.1" cy="171.5" r=".46"/>
<circle cx="195.6" cy="137.2" r=".46"/>
<circle cx="209.5" cy="137.2" r=".46"/>
<circle cx="119.4" cy="182.9" r=".46"/>
<circle cx="132.1" cy="96.5" r=".46"/>
<circle cx="242.6" cy="142.2" r=".46"/>
<circle cx="265.4" cy="142.2" r=".46"/>
<circle cx="265.4" cy="149.9" r=".46"/>
<circle cx="271.8" cy="142.2" r=".46"/>
</g>
<text font-size="2.8" fill="#840000" x="178" y="190.9">Title:</text>
<g font-size="2.1" fill="#006464">
<text x="83.8" y="28.9">TPD4S480RUKR</text>
<text x="91.1" y="26.4">U5</text>
</g>
<g font-size="2.1" fill="#840000">
<text x="178" y="184">Sheet:</text>
<text x="178" y="186.7">File:</text>
<text x="184.1" y="186.7">USB-C</text>
<text x="193.2" y="186.7">PSU.kicad_sch</text>
<text x="178" y="196.9">KiCad</text>
<text x="178" y="194.1">Size:</text>
<text x="184.7" y="194.1">A4</text>
<text x="185.7" y="196.9">E.D.A.</text>
<text x="193.3" y="196.9">8.0.8</text>
<text x="200" y="194.1">Date:</text>
<text x="263" y="194.3">Rev:</text>
<text x="263" y="196.9">Id:</text>
<text x="267.1" y="196.9">1/3</text>
</g>
<g font-size="1.8" fill="#840000">
<text x="35" y="11.9">1</text>
<text x="85" y="11.9">2</text>
<text x="135" y="11.9">3</text>
<text x="185" y="11.9">4</text>
<text x="235" y="11.9">5</text>
<text x="285" y="11.9">6</text>
<text x="262.6" y="20">CC1</text>
<text x="262.6" y="22.5">CC2</text>
<text x="184.3" y="27.6">CC1</text>
<text x="212.2" y="27.6">SWDIO</text>
<text x="256.7" y="26.4">DCDC_SDA</text>
<text x="256.8" y="28.9">DCDC_SCL</text>
<text x="10.3" y="35.9">A</text>
<text x="149.9" y="32.7">VCONN1_EN</text>
<text x="211.8" y="32.7">SWCLK</text>
<text x="212.3" y="30.2">RESET</text>
<text x="257.4" y="31.4">DCDC_INT</text>
<text x="257.8" y="34">DCDC_EN</text>
<text x="285.3" y="35.9">A</text>
<text x="215.6" y="40.3">RX</text>
<text x="215.9" y="37.8">TX</text>
<text x="255.3" y="37.8">VCONN1_EN</text>
<text x="255.3" y="40.3">VCONN2_EN</text>
<text x="114.5" y="46.7">CC1</text>
<text x="263.9" y="44.1">RX</text>
<text x="264.2" y="46.7">TX</text>
<text x="262.8" y="53">PA4</text>
<text x="262.8" y="50.5">PA3</text>
<text x="114.5" y="54.3">CC2</text>
<text x="184.3" y="55.6">CC2</text>
<text x="262.8" y="58.1">PA6</text>
<text x="262.8" y="55.6">PA5</text>
<text x="114.5" y="64.5">D+</text>
<text x="114.5" y="61.9">D-</text>
<text x="149.9" y="60.6">VCONN2_EN</text>
<text x="172.5" y="64.8" transform="rotate(-90 172.5 64.8)">B1</text>
<text x="262.8" y="60.6">PA7</text>
<text x="136" y="72.1">CC_FLT</text>
<text x="10.3" y="85.9">B</text>
<text x="285.3" y="85.9">B</text>
<text x="18" y="100">RESET</text>
<text x="20.2" y="97.5">NTC</text>
<text x="70" y="97.5">LED_R</text>
<text x="70" y="100">LED_G</text>
<text x="20" y="105.1">CC2</text>
<text x="20" y="102.6">CC1</text>
<text x="20.9" y="107.6">D-</text>
<text x="70" y="102.6">LED_B</text>
<text x="70" y="105.1">PA3</text>
<text x="70" y="107.6">PA4</text>
<text x="96.8" y="107.6">DCDC_SCL</text>
<text x="97.4" y="105.1">DCDC_INT</text>
<text x="97.8" y="102.6">DCDC_EN</text>
<text x="17.9" y="112.7">SWDIO</text>
<text x="20.9" y="110.2">D+</text>
<text x="70" y="112.7">PA6</text>
<text x="70" y="110.2">PA5</text>
<text x="96.7" y="110.2">DCDC_SDA</text>
<text x="96.7" y="114">FSW_SYNC</text>
<text x="17.5" y="115.3">SWCLK</text>
<text x="70" y="115.3">PA7</text>
<text x="70" y="125.4">DCDC_SDA</text>
<text x="70" y="120.3">DCDC_EN</text>
<text x="70" y="122.9">DCDC_SCL</text>
<text x="70" y="130.5">VCONN1_EN</text>
<text x="70" y="128">DCDC_INT</text>
<text x="103.8" y="131.8">RX</text>
<text x="195.3" y="129.4" transform="rotate(-90 195.3 129.4)">VOUT</text>
<text x="10.3" y="135.9">C</text>
<text x="70" y="133">VCONN2_EN</text>
<text x="70" y="135.6">SW</text>
<text x="104.1" y="134.3">TX</text>
<text x="285.3" y="135.9">C</text>
<text x="70" y="138.1">FSW_SYNC</text>
<text x="70" y="140.7">TX</text>
<text x="70" y="143.2">RX</text>
<text x="70" y="145.7">CC_FLT</text>
<text x="48" y="151.2" transform="rotate(-90 48 151.2)">29</text>
<text x="224.5" y="151.8" transform="rotate(-90 224.5 151.8)">2</text>
<text x="78.4" y="170" transform="rotate(-90 78.4 170)">RESET</text>
<text x="106.4" y="168.8" transform="rotate(-90 106.4 168.8)">SW</text>
<text x="58.6" y="178.8">NTC</text>
<text x="148.2" y="176.6" transform="rotate(-90 148.2 176.6)">R</text>
<text x="153.3" y="176.6" transform="rotate(-90 153.3 176.6)">G</text>
<text x="158.4" y="176.6" transform="rotate(-90 158.4 176.6)">B</text>
<text x="10.3" y="185.9">D</text>
<text x="146.3" y="181.2">R24</text>
<text x="151.4" y="181.2">R25</text>
<text x="156.5" y="181.2">R26</text>
<text x="285.3" y="185.9">D</text>
<text x="37.8" y="189" transform="rotate(-90 37.8 189)">DCDC_SCL</text>
<text x="40.3" y="189" transform="rotate(-90 40.3 189)">DCDC_SDA</text>
<text x="89.9" y="188.6" transform="rotate(-90 89.9 188.6)">D+</text>
<text x="147" y="195.3" transform="rotate(-90 147 195.3)">LED_R</text>
<text x="152.1" y="195.3" transform="rotate(-90 152.1 195.3)">LED_G</text>
<text x="157.2" y="195.3" transform="rotate(-90 157.2 195.3)">LED_B</text>
<text x="35" y="199.9">1</text>
<text x="85" y="199.9">2</text>
<text x="135" y="199.9">3</text>
<text x="185" y="199.9">4</text>
<text x="235" y="199.9">5</text>
<text x="285" y="199.9">6</text>
</g>
<g font-size="1.8" fill="#006464">
<text x="33.6" y="17.4">VIN</text>
<text x="50.8" y="17.4">VBUS</text>
<text x="34.4" y="19.9">J4</text>
<text x="158" y="22.5">+5V</text>
<text x="164.9" y="22.5">TPS22915CYFPR</text>
<text x="171.3" y="19.9">U6</text>
<text x="217.7" y="19.9">+5V</text>
<text x="272.8" y="19.9">TP1</text>
<text x="272.8" y="22.5">TP2</text>
<text x="20.5" y="28.8">USB_C_Receptacle_USB2.0_16P</text>
<text x="34.4" y="26.3">J1</text>
<text x="45" y="25">GND</text>
<text x="52.1" y="27.5">VBUS</text>
<text x="69.8" y="26.3">VBUS</text>
<text x="111" y="26.3">+5V</text>
<text x="165.6" y="27.5">IN</text>
<text x="176" y="27.5">OUT</text>
<text x="39.6" y="33.9">VBUS</text>
<text x="79" y="33.9">VBUS</text>
<text x="101.1" y="33.9">VPWR</text>
<text x="165.6" y="32.6">ON</text>
<text x="173.6" y="33.8" transform="rotate(-90 173.6 33.8)">GND</text>
<text x="227.3" y="31.3">J3</text>
<text x="227.3" y="33.9">TC2030</text>
<text x="272.8" y="33.9">TP6</text>
<text x="272.8" y="31.3">TP5</text>
<text x="40.8" y="39">CC1</text>
<text x="40.8" y="41.5">CC2</text>
<text x="79" y="41.5">EPR_BLK_G</text>
<text x="79" y="36.4">VBUS_LV</text>
<text x="99.1" y="41.5">EPR_EN</text>
<text x="101" y="36.4">VBIAS</text>
<text x="115.3" y="40.2">100n</text>
<text x="121.3" y="40.2">100V</text>
<text x="206.2" y="40.2">GND</text>
<text x="272.8" y="37.7">TP7</text>
<text x="272.8" y="40.2">TP8</text>
<text x="41.7" y="46.6">D-</text>
<text x="79" y="46.6">C_CC1</text>
<text x="102.5" y="46.6">CC1</text>
<text x="119.3" y="42.8">C9</text>
<text x="127.5" y="42.8">GND</text>
<text x="170.7" y="42.8">GND</text>
<text x="171.3" y="47.9">U7</text>
<text x="41.7" y="51.7">D+</text>
<text x="41.7" y="49.1">D-</text>
<text x="64.9" y="51.4">R29</text>
<text x="70.5" y="51.4">0</text>
<text x="79" y="49.1">RPD_G1</text>
<text x="158" y="50.4">+5V</text>
<text x="164.9" y="50.4">TPS22915CYFPR</text>
<text x="272.8" y="52.9">TP17</text>
<text x="272.8" y="50.4">TP16</text>
<text x="41.7" y="54.2">D+</text>
<text x="64.9" y="58.8">R30</text>
<text x="70.5" y="58.8">0</text>
<text x="79" y="54.2">C_CC2</text>
<text x="79" y="56.7">RPD_G2</text>
<text x="102.5" y="54.2">CC2</text>
<text x="125" y="59.3">+5V</text>
<text x="165.6" y="55.5">IN</text>
<text x="176" y="55.5">OUT</text>
<text x="257" y="59.3">+5V</text>
<text x="272.8" y="58">TP19</text>
<text x="272.8" y="55.5">TP18</text>
<text x="28.8" y="65" transform="rotate(-90 28.8 65)">SHIELD</text>
<text x="36.4" y="65" transform="rotate(-90 36.4 65)">GND</text>
<text x="39.5" y="61.8">SBU1</text>
<text x="39.5" y="64.4">SBU2</text>
<text x="79" y="61.8">C_SBU1</text>
<text x="79" y="64.4">C_SBU2</text>
<text x="101.2" y="64.4">SBU2</text>
<text x="101.2" y="61.8">SBU1</text>
<text x="165.6" y="60.6">ON</text>
<text x="173.6" y="61.7" transform="rotate(-90 173.6 61.7)">GND</text>
<text x="272.8" y="64.4">TP21</text>
<text x="272.8" y="60.6">TP20</text>
<text x="79" y="72">Thermal_Pad</text>
<text x="79" y="69.4">GND</text>
<text x="103.1" y="72">~{FLT}</text>
<text x="129.5" y="69.4">10k</text>
<text x="129.5" y="66.9">R28</text>
<text x="170.7" y="70.7">GND</text>
<text x="25.9" y="77.1">GND</text>
<text x="33.5" y="77.1">GND</text>
<text x="46.2" y="83.4">+5V</text>
<text x="71.6" y="79.6">GND</text>
<text x="83.1" y="83.4">+5V</text>
<text x="50.5" y="88.5">U1</text>
<text x="87.6" y="89.8">C32</text>
<text x="100.3" y="89.8">VBUS</text>
<text x="50.5" y="91">CH32X035G8U6</text>
<text x="87.6" y="92.3">1u</text>
<text x="107.9" y="93.3">DCDC Converter</text>
<text x="31" y="97.4">PC0</text>
<text x="31" y="99.9">PC3</text>
<text x="49.1" y="97" transform="rotate(-90 49.1 97)">VDD</text>
<text x="61.8" y="97.4">PA0</text>
<text x="61.8" y="99.9">PA1</text>
<text x="83.1" y="98.7">GND</text>
<text x="109.4" y="97.4">VIN</text>
<text x="118.1" y="97.4">VOUT</text>
<text x="139.7" y="99.9">VOUT</text>
<text x="153.7" y="98.7">H1</text>
<text x="153.7" y="101.2">VOUT</text>
<text x="31" y="105">PC15</text>
<text x="31" y="107.5">PC16/PC11</text>
<text x="31" y="102.5">PC14</text>
<text x="61.8" y="102.5">PA2</text>
<text x="61.8" y="105">PA3</text>
<text x="61.8" y="107.5">PA4</text>
<text x="109.4" y="107.5">SCL</text>
<text x="109.4" y="102.5">CE</text>
<text x="109.4" y="105">INT</text>
<text x="130" y="107.5">GND</text>
<text x="139.7" y="102.5">J2</text>
<text x="153.7" y="106.3">GND</text>
<text x="153.7" y="103.7">H2</text>
<text x="31" y="112.6">PC18</text>
<text x="31" y="110.1">PC17/PC10</text>
<text x="61.8" y="110.1">PA5</text>
<text x="61.8" y="112.6">PA6</text>
<text x="109.4" y="110.1">SDA</text>
<text x="109.4" y="113.9">FSW_SYNC</text>
<text x="145.3" y="110.1">GND</text>
<text x="31" y="115.2">PC19</text>
<text x="61.8" y="115.2">PA7</text>
<text x="61.6" y="120.2">PB0</text>
<text x="61.6" y="122.8">PB3</text>
<text x="61.6" y="125.3">PB4</text>
<text x="182.8" y="125.3">D5</text>
<text x="56.5" y="127.9">PB5/PB1</text>
<text x="61.6" y="130.4">PB6</text>
<text x="107.9" y="126.3">User</text>
<text x="109.4" y="131.7">TX_DOUT</text>
<text x="113.4" y="126.3">Interface</text>
<text x="171.4" y="126.6">VBUS</text>
<text x="177.2" y="127.9">PMEG6010CPA</text>
<text x="223.4" y="130.4">U4</text>
<text x="238.1" y="131.7">C10</text>
<text x="61.6" y="132.9">PB7</text>
<text x="61.6" y="135.5">PB8</text>
<text x="109.4" y="134.2">RX_DIN</text>
<text x="216.7" y="132.9">LMR51610XDBVR</text>
<text x="237.5" y="134.2">100n</text>
<text x="60.4" y="140.6">PB10</text>
<text x="60.4" y="143.1">PB11</text>
<text x="61.6" y="138">PB9</text>
<text x="184.8" y="143.1">1u</text>
<text x="188.3" y="143.1">100V</text>
<text x="189.1" y="140.6">C13</text>
<text x="215.6" y="143.1">~{SHDN}</text>
<text x="215.6" y="138">VIN</text>
<text x="231.1" y="143.1">SW</text>
<text x="231.2" y="138">CB</text>
<text x="245.4" y="140.6">22uH</text>
<text x="251.5" y="140.6">&lt;250mOhm</text>
<text x="252.8" y="138">L2</text>
<text x="273.6" y="138">+5V</text>
<text x="49.1" y="148.1" transform="rotate(-90 49.1 148.1)">GND</text>
<text x="60.4" y="145.6">PB12</text>
<text x="225.7" y="148.8" transform="rotate(-90 225.7 148.8)">GND</text>
<text x="231.4" y="148.2">FB</text>
<text x="259" y="145.6">R13</text>
<text x="259.2" y="148.2">47k</text>
<text x="274.3" y="145.6">C11</text>
<text x="274.3" y="148.2">22u</text>
<text x="279.1" y="148.2">10V</text>
<text x="193.5" y="150.7">GND</text>
<text x="259" y="153.3">R14</text>
<text x="259.2" y="155.8">10k</text>
<text x="269.7" y="154.5">GND</text>
<text x="46.2" y="157.1">GND</text>
<text x="86.9" y="160.9">+5V</text>
<text x="222.8" y="158.3">GND</text>
<text x="36.1" y="166">+5V</text>
<text x="50" y="166">+5V</text>
<text x="107.2" y="166">+5V</text>
<text x="149.1" y="162.2">+5V</text>
<text x="263.4" y="163.4">GND</text>
<text x="30.4" y="173.6">R15</text>
<text x="41.9" y="173.6">R16</text>
<text x="54.6" y="173.6">R31</text>
<text x="91.4" y="171">5k1</text>
<text x="91.4" y="168.5">R21</text>
<text x="99" y="172.3">R27</text>
<text x="114.8" y="173.6">3</text>
<text x="120.2" y="172.1" transform="rotate(-90 120.2 172.1)">5</text>
<text x="160" y="173.6">D99</text>
<text x="30.6" y="176.1">5k1</text>
<text x="41.9" y="176.1">5k1</text>
<text x="54.6" y="176.1">10k</text>
<text x="66.1" y="179.9">100n</text>
<text x="67.2" y="177.4">C17</text>
<text x="81.3" y="177.4">SW3</text>
<text x="81.3" y="179.9">Reset</text>
<text x="92.3" y="179.9">Boot</text>
<text x="92.7" y="177.4">SW2</text>
<text x="99.2" y="174.9">5k1</text>
<text x="114.8" y="178.7">1</text>
<text x="114.8" y="176.1">2</text>
<text x="120.2" y="179.8" transform="rotate(-90 120.2 179.8)">4</text>
<text x="125.7" y="174.9">SW1</text>
<text x="125.7" y="177.4">SW_Reverse</text>
<text x="160" y="176.1">LED_ABGR</text>
<text x="54.6" y="184.1">10k</text>
<text x="54.6" y="181.5">TH1</text>
<text x="146.9" y="185.9" transform="rotate(-90 146.9 185.9)">5k1</text>
<text x="152" y="185.9" transform="rotate(-90 152 185.9)">5k1</text>
<text x="157.1" y="185.9" transform="rotate(-90 157.1 185.9)">5k1</text>
<text x="50" y="191.4">GND</text>
<text x="75.4" y="191.4">GND</text>
<text x="107.2" y="186.3">GND</text>
<text x="117.3" y="190.1">GND</text>
</g>
<g font-size="1.8" fill="#a90000">
<text x="41.8" y="16.3">2</text>
<text x="41.8" y="18.8">1</text>
<text x="220.9" y="23.9">1</text>
<text x="162.6" y="26.4">A2</text>
<text x="180.4" y="26.4">A1</text>
<text x="220.9" y="26.4">2</text>
<text x="220.9" y="29">3</text>
<text x="47" y="32.8">A4</text>
<text x="74.9" y="35.3">19</text>
<text x="74.9" y="32.8">20</text>
<text x="107.9" y="32.8">10</text>
<text x="108.5" y="35.3">3</text>
<text x="162.5" y="31.5">B2</text>
<text x="220.9" y="31.5">4</text>
<text x="220.9" y="34">5</text>
<text x="46.9" y="40.4">B5</text>
<text x="47" y="37.8">A5</text>
<text x="74.9" y="40.4">17</text>
<text x="107.9" y="40.4">16</text>
<text x="172.5" y="36.9" transform="rotate(-90 172.5 36.9)">B1</text>
<text x="220.9" y="36.6">6</text>
<text x="220.9" y="39.1">7</text>
<text x="47" y="45.5">A7</text>
<text x="75.5" y="45.5">4</text>
<text x="107.9" y="45.5">12</text>
<text x="46.9" y="53.1">B6</text>
<text x="46.9" y="48">B7</text>
<text x="47" y="50.5">A6</text>
<text x="75.5" y="53.1">5</text>
<text x="75.5" y="48">7</text>
<text x="107.9" y="53.1">11</text>
<text x="75.5" y="55.6">6</text>
<text x="162.5" y="59.4">B2</text>
<text x="162.6" y="54.4">A2</text>
<text x="180.4" y="54.4">A1</text>
<text x="46.9" y="63.2">B8</text>
<text x="47" y="60.7">A8</text>
<text x="75.5" y="60.7">1</text>
<text x="75.5" y="63.2">2</text>
<text x="107.9" y="63.2">14</text>
<text x="107.9" y="60.7">15</text>
<text x="27.7" y="69.9" transform="rotate(-90 27.7 69.9)">S1</text>
<text x="35.3" y="69.8" transform="rotate(-90 35.3 69.8)">A1</text>
<text x="74.9" y="70.9">21</text>
<text x="75.5" y="68.3">8</text>
<text x="108.5" y="70.9">9</text>
<text x="48" y="92.1" transform="rotate(-90 48 92.1)">2</text>
<text x="27.9" y="101.3">28</text>
<text x="28.5" y="96.3">3</text>
<text x="28.5" y="98.8">4</text>
<text x="66.6" y="96.3">5</text>
<text x="66.6" y="98.8">6</text>
<text x="66.6" y="101.3">7</text>
<text x="133.3" y="101.3">1</text>
<text x="133.3" y="98.8">2</text>
<text x="27.9" y="106.4">26</text>
<text x="28.5" y="103.9">1</text>
<text x="66.6" y="103.9">8</text>
<text x="66.6" y="106.4">9</text>
<text x="27.9" y="111.5">25</text>
<text x="27.9" y="109">27</text>
<text x="66" y="109">10</text>
<text x="66" y="111.5">11</text>
<text x="27.9" y="114">24</text>
<text x="66" y="114">12</text>
<text x="66" y="119.1">13</text>
<text x="66" y="121.7">14</text>
<text x="66" y="124.2">15</text>
<text x="66" y="126.7">16</text>
<text x="66" y="129.3">17</text>
<text x="66" y="131.8">18</text>
<text x="177.7" y="130.6">2</text>
<text x="189.2" y="130.6">1</text>
<text x="66" y="134.4">19</text>
<text x="66" y="136.9">20</text>
<text x="183.9" y="135.3" transform="rotate(-90 183.9 135.3)">3</text>
<text x="212.7" y="136.9">5</text>
<text x="235.5" y="136.9">1</text>
<text x="66" y="139.4">21</text>
<text x="66" y="142">22</text>
<text x="212.7" y="142">4</text>
<text x="235.5" y="142">6</text>
<text x="66" y="144.5">23</text>
<text x="235.5" y="147.1">3</text>
<text x="111.1" y="172.5">3</text>
<text x="119.1" y="169.6" transform="rotate(-90 119.1 169.6)">5</text>
<text x="150.9" y="170.9" transform="rotate(-90 150.9 170.9)">1</text>
<text x="111.1" y="177.5">1</text>
<text x="111.1" y="175">2</text>
<text x="145.8" y="178.5" transform="rotate(-90 145.8 178.5)">4</text>
<text x="150.9" y="178.5" transform="rotate(-90 150.9 178.5)">3</text>
<text x="156" y="178.5" transform="rotate(-90 156 178.5)">2</text>
<text x="119.1" y="182.3" transform="rotate(-90 119.1 182.3)">4</text>
</g>
<g font-size="1.8" fill="#0000c2">
<text x="116.8" y="28">Officially</text>
<text x="126.5" y="28">only</text>
<text x="131.6" y="28">4.5V</text>
<text x="136.9" y="28">tolerant</text>
<text x="116.8" y="30.1">Absolute</text>
<text x="126.1" y="30.1">max:</text>
<text x="131.7" y="30.1">5V</text>
<text x="75.8" y="105.3">PWM Ch4</text>
<text x="230" y="128.1">Or</text>
<text x="233.3" y="128.1">LMR51606XDBVR,</text>
<text x="251" y="128.1">if</text>
<text x="253.5" y="128.1">600mA</text>
<text x="261" y="128.1">is</text>
<text x="263.9" y="128.1">enough</text>
<text x="82.2" y="138.3">T1C1</text>
<text x="155.8" y="148.2">Should</text>
<text x="163.4" y="148.2">be</text>
<text x="166.8" y="148.2">4.7uF,</text>
<text x="173.8" y="148.2">but</text>
<text x="178" y="148.2">only</text>
<text x="183.1" y="148.2">0603</text>
<text x="189.1" y="148.2">fits</text>
<text x="165.3" y="150.2">Should</text>
<text x="172.9" y="150.2">be</text>
<text x="176.3" y="150.2">fine^{tm}</text>
<text x="228.5" y="153.3">V_{FB}</text>
<text x="232.7" y="153.3">=</text>
<text x="235.4" y="153.3">0.8V</text>
<text x="199.7" y="163.7">Output:</text>
<text x="207.8" y="163.7">4.56V,</text>
<text x="214.9" y="163.7">because</text>
<text x="223.8" y="163.7">of</text>
<text x="226.8" y="163.7">maximum</text>
<text x="237" y="163.7">voltage</text>
<text x="245.1" y="163.7">of</text>
<text x="248.1" y="163.7">TPD4S480</text>
</g>
<g font-size="1.8" fill="#989898">
<text x="272.8" y="28.8">TP4</text>
<text x="272.8" y="26.3">TP3</text>
<text x="272.8" y="44">TP14</text>
<text x="272.8" y="46.6">TP15</text>
</g>
<g font-size="1.8" fill="#0f0f0f">
<text x="53.3" y="37.8">C_CC1</text>
<text x="53.3" y="40.3">C_CC2</text>
<text x="53.3" y="46.6">C_D-</text>
<text x="53.3" y="51.7">C_D+</text>
<text x="199.4" y="136.8">BUCK_VIN</text>
</g>
<g font-size="1.8" fill="#f0f">
<text x="265.1" y="70">TODO:</text>
<text x="265.1" y="72">More</text>
<text x="265.1" y="74.1">Testpoints?</text>
</g>
<g font-size="1.8" fill="#725600">
<text x="107.9" y="117.9">File:</text>
<text x="113.2" y="117.9">DCDC.kicad_sch</text>
<text x="107.9" y="139.5">File:</text>
<text x="113.2" y="139.5">UI.kicad_sch</text>
</g>
<text font-size="1.8" fill="#484848" x="191.2" y="135.5">HV</text>
<g font-size="1.4" fill="#0000c2">
<text x="70.6" y="193.5">Has</text>
<text x="70.6" y="195.1">in</text>
<text x="73" y="195.1">software</text>
<text x="74.4" y="193.5">to</text>
<text x="77" y="193.5">be</text>
<text x="79.8" y="193.5">enabled</text>
<text x="80.5" y="195.1">first</text>
</g>
<g font-size="1.1" fill="#840000">
<text x="35.2" y="97.4">A10</text>
<text x="35.2" y="99.9">A13</text>
<text x="59.6" y="97.4">A0</text>
<text x="59.6" y="99.9">A1</text>
<text x="36.5" y="102.5">CC1</text>
<text x="36.5" y="105">CC2</text>
<text x="42.6" y="107.5">D-/SDA</text>
<text x="56.6" y="105">RX2/A3</text>
<text x="56.8" y="102.5">TX2/A2</text>
<text x="57.3" y="107.5">CS/A4</text>
<text x="36.7" y="112.6">SWDIO/SDA</text>
<text x="42.6" y="110.1">D+/SCL</text>
<text x="56.1" y="112.6">MISO/A6</text>
<text x="56.6" y="110.1">SCK/A5</text>
<text x="36.7" y="114.9">SWCLK/SCL</text>
<text x="56.1" y="115.2">MOSI/A7</text>
<text x="56.8" y="120.2">TX4/A8</text>
<text x="58.8" y="125.1">RX3</text>
<text x="59" y="122.8">TX3</text>
<text x="51.8" y="127.9">RX4/A9</text>
<text x="57.7" y="143.1">RX1</text>
<text x="57.8" y="140.6">TX1</text>
</g>
</svg>
